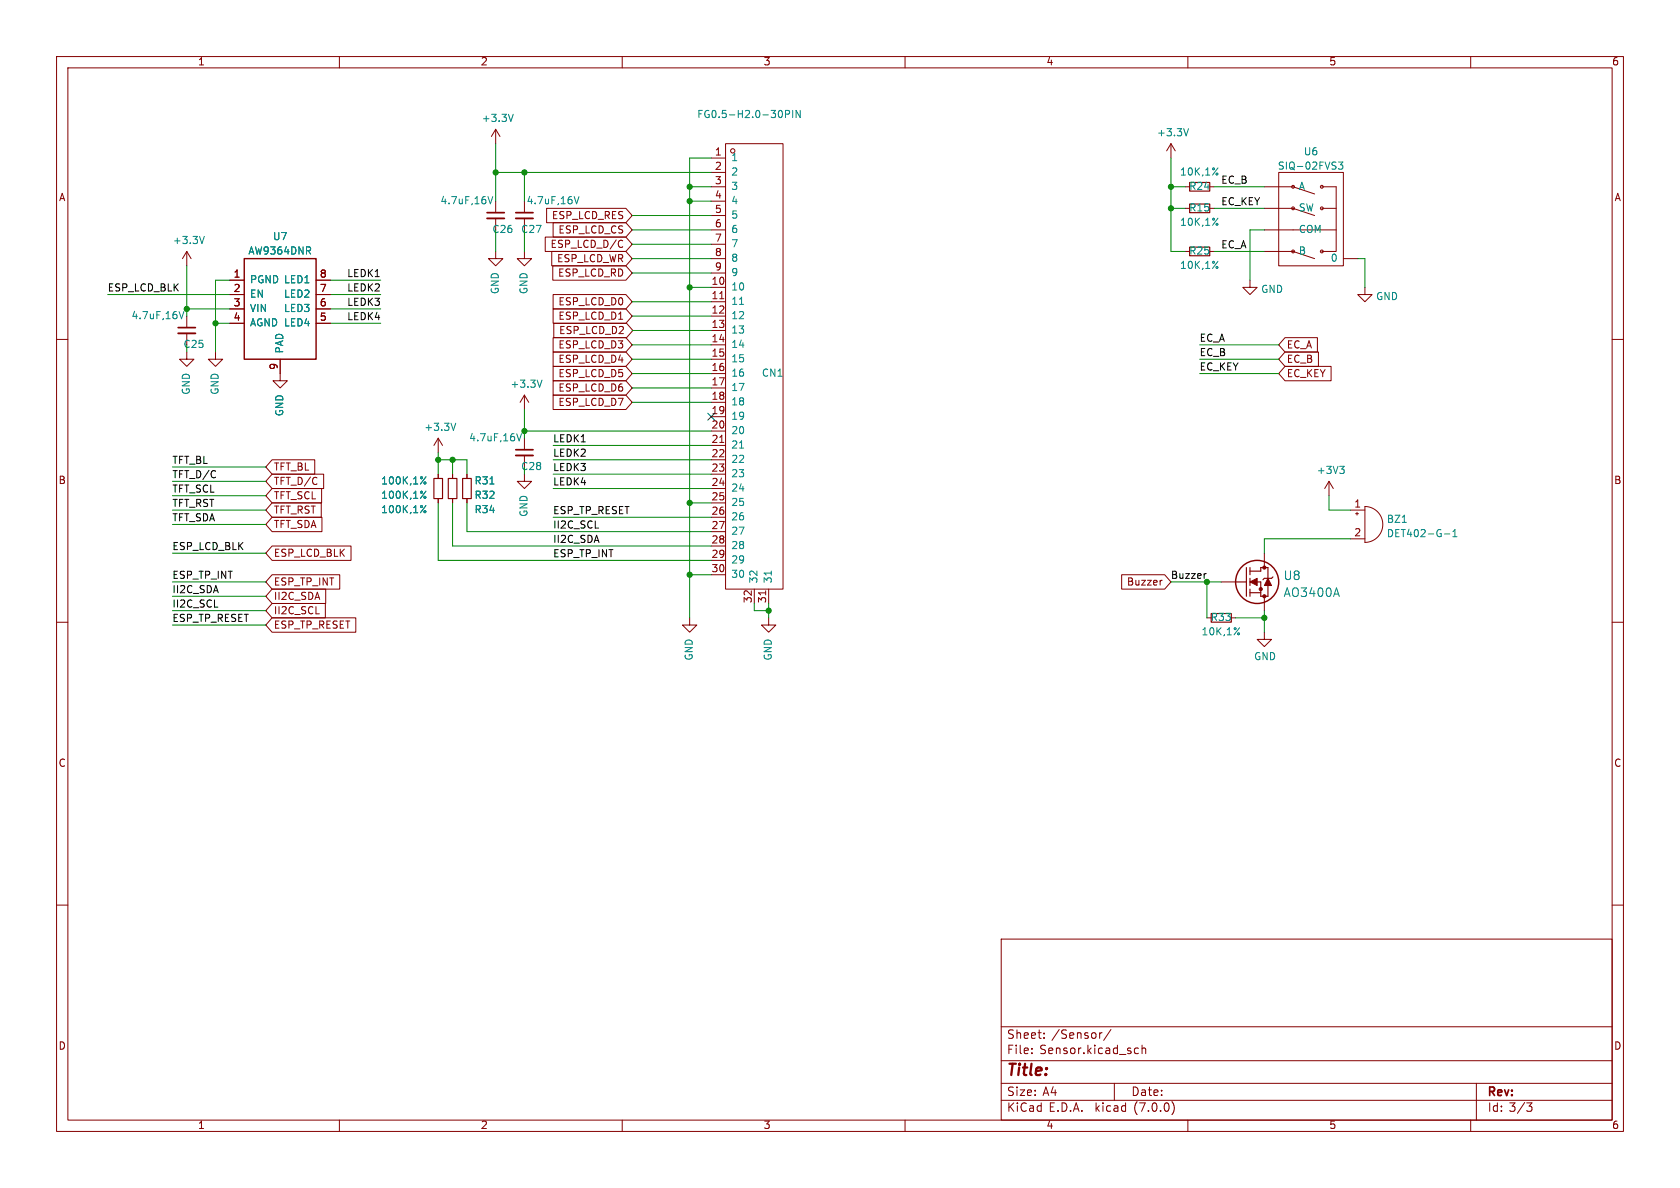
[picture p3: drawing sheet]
<svg xmlns="http://www.w3.org/2000/svg" width="297mm" height="210mm" viewBox="0 0 297 210" stroke-linecap="round" stroke-linejoin="round" font-family="sans-serif">
<g fill="none" stroke="#840000" stroke-width=".18">
<path d="M10 10h277v190h-277zM12 12h273v186h-273zM60 10v2M110 10v2M160 10v2M210 10v2M260 10v2M87.6 22.9v2.5M87.6 35.6v2M87.6 38.6v2M87.6 22.9l-.7 1.2M87.6 22.9l.8 1.2"/>
<path d="M92.7 35.6v2M92.7 38.6v2M96.6 36.8h14l1.2 1.3-1.2 1.3h-14zM97.8 39.4h12.8l1.2 1.2-1.2 1.3h-12.8zM125.7 33h2.6M125.7 27.9h2.6M125.7 30.5h2.6M125.7 35.6h2.6M125.7 38.1h2.6M128.3 25.4h10.1v78.7h-10.1zM207 25.4l-.8 1.3M207 25.4v2.5"/>
<path d="M207 25.4l.8 1.3M209.5 36.8h.8M209.5 33h.8M213.9 36.8h.7M213.9 33h.7M223.5 36.8h5.1l3.8 1.3M223.5 33h5.1l3.8 1.3M226.1 30.5h11.4v16.5h-11.4zM233.7 33h2.5v11.5h-2.5M233.7 36.8h2.5M10 60h2M33 44.5v2.5"/>
<path d="M33 55.9v2M33 58.9v2.1M33 44.5l-.7 1.2M33 44.5l.8 1.2M40.6 49.5h2.6M40.6 52.1h2.6M40.6 54.6h2.6M40.6 57.2h2.6M55.9 49.5h2.5M55.9 52.1h2.5M55.9 54.6h2.5M55.9 57.2h2.5"/>
<path d="M87.6 44.5v1.2h1.3l-1.3 1.3-1.2-1.3h1.2M92.7 44.5v1.2h1.3l-1.3 1.3-1.3-1.3h1.3M96.4 41.9h14.2l1.2 1.3-1.2 1.3h-14.2zM97.5 44.4h13.1l1.2 1.3-1.2 1.3h-13.1zM97.7 47h12.9l1.2 1.3-1.2 1.2h-12.9zM97.8 59.7h12.8l1.2 1.3-1.2 1.2h-12.8zM97.8 52.1h12.8l1.2 1.2-1.2 1.3h-12.8zM97.8 54.6h12.8l1.2 1.3-1.2 1.3h-12.8zM97.9 57.1h12.9l1.1 1.3-1.1 1.3h-12.9zM109.7 42.5l.4 .1M110.1 43.6l-.4 .1M125.7 40.6h2.6"/>
<path d="M125.7 45.7h2.6M125.7 50.8h2.6M125.7 53.3h2.6M125.7 55.9h2.6M125.7 58.4h2.6M125.7 43.2h2.6M125.7 48.3h2.6M127.2 52.8h.8M209.5 44.5h.8M213.9 44.5h.7M221 49.5v1.3h1.2l-1.2 1.3-1.3-1.3h1.3M223.5 44.5h5.1l3.8 1.2"/>
<path d="M223.5 40.6h12.7M227.2 59.7h5.7v2.5h-5.7l-1.1-1.2zM237.5 45.7h2.5M241.3 50.8v1.3h1.3l-1.3 1.2-1.3-1.2h1.3M285 60h2M33 62.2v1.3h1.3l-1.3 1.3-1.3-1.3h1.3M38.1 62.2v1.3h1.3l-1.3 1.3-1.3-1.3h1.3M49.5 63.5v3.8h1.3l-1.3 1.3-1.2-1.3h1.2M77.5 77.5v2.5M77.5 77.5l-.8 1.2M77.5 77.5l.7 1.2M92.7 69.9v2.5"/>
<path d="M92.7 77.5v2M92.7 69.9l-.8 1.2M92.7 69.9l.8 1.2M97.8 62.2h12.8l1.2 1.3-1.2 1.3h-12.8zM97.8 67.3h12.8l1.2 1.3-1.2 1.3h-12.8zM97.8 69.8h12.8l1.2 1.3-1.2 1.3h-12.8zM97.8 64.8h12.8l1.2 1.2-1.2 1.3h-12.8zM125.7 61h2.6M125.7 63.5h2.6M125.7 66h2.6M125.7 68.6h2.6M125.7 71.1h2.6"/>
<path d="M125.7 73.7h2.6M125.7 76.2h2.6M125.7 78.7h2.6M127.2 78.2h.8M227.2 64.8h8.1v2.5h-8.1l-1.1-1.3zM227.2 62.2h5.9v2.6h-5.9l-1.1-1.3zM48.1 91.4h8.8v2.6h-8.8l-1.1-1.3zM48.1 88.9h8.7v2.5h-8.7l-1.1-1.2zM48.1 86.4h8.8v2.5h-8.8l-1.1-1.3zM48.1 81.3h7.5v2.5h-7.5l-1.1-1.2zM48.1 83.8h9.1v2.6h-9.1l-1.1-1.3zM48.1 96.5h14v2.6h-14l-1.1-1.3z"/>
<path d="M77.5 83.8v.8M77.5 88.1v.8M80 83.8v.8M80 88.1v.8M82.5 83.8v.8M82.5 88.1v.8M92.7 83.8v1.3h1.3l-1.3 1.3-1.3-1.3h1.3M92.7 80.5v2.1M125.7 81.3h2.6M125.7 83.8h2.6M125.7 86.4h2.6M125.7 88.9h2.6"/>
<path d="M125.7 91.4h2.6M125.7 94h2.6M125.7 96.5h2.6M125.7 99.1h2.6M223.5 97.8v2.5M234.9 85.1l-.7 1.3M234.9 85.1v2.5M234.9 85.1l.8 1.3M238.8 90.2h2.5M238.8 95.3h2.5M239.6 90.8h.6M239.9 90.6v.5"/>
<path d="M241.3 89.5a3.2 3.2 0 0 1 3.2 3.2 3.2 3.2 0 0 1-3.2 3.2zM10 110h2M48.1 106.7h9.4v2.5h-9.4l-1.1-1.2zM48.1 104.1h9.5v2.6h-9.5l-1.1-1.3zM48.1 101.6h12v2.5h-12l-1.1-1.2zM48.1 109.2h14.8v2.6h-14.8l-1.1-1.3zM121.9 109.2v1.3h1.3l-1.3 1.3-1.3-1.3h1.3M125.7 101.6h2.6M133.3 104.1v2.6M135.4 104.4v.8M135.9 109.2v1.3h1.3l-1.3 1.3-1.3-1.3h1.3M135.9 104.1v2.6"/>
<path d="M198.3 101.6h7.6l1.1 1.3-1.1 1.2h-7.6zM205.5 102.6h-.3M213.4 109.2h.7M215.9 102.9h2.5M217.7 109.2h.7M223.5 111.8v1.2h1.3l-1.3 1.3-1.3-1.3h1.3M223.5 105.4v2.6M285 110h2M10 160h2M285 160h2M177 166h108v32h-108zM60 198v2"/>
<path d="M110 198v2M160 198v2M177 194.5h108M177 191.5h108M177 187.5h108M177 181.5h108M182.4 186.1v.2M182.4 185.3v.2M184.6 183.4v.2M184.6 182.6v.2M194.8 182.6h-.3l-.1 .2M196.4 182l-1.3 1.9"/>
<path d="M197 191.5v3M200.8 185.3h.5M201.3 186.2l-.5 .1M201.9 185.4l.2-.1h.4v1M201.9 184.8v1.5M207.2 194.7a1.72 1.72 0 0 1 0 2.3M210 198v2M260 198v2M261 191.5v6.5M269.9 195h.9l-.5 .5 .5 .2v.5l-.3 .3h-.4"/>
<circle cx="129.5" cy="26.7" r=".38"/>
<circle cx="228.6" cy="33" r=".25"/>
<circle cx="228.6" cy="36.8" r=".25"/>
<circle cx="233.7" cy="33" r=".25"/>
<circle cx="233.7" cy="36.8" r=".25"/>
<circle cx="228.6" cy="44.4" r=".25"/>
<circle cx="233.7" cy="44.4" r=".25"/>
</g>
<path d="M86.1 38.6h3.1M91.2 38.6h3M31.5 58.9h3M91.2 80.5h3" fill="none" stroke="#840000" stroke-width=".33"/>
<path d="M86.1 37.6h3.1M91.2 37.6h3M31.5 57.9h3M91.2 79.5h3" fill="none" stroke="#840000" stroke-width=".3"/>
<g fill="none" stroke="#008484" stroke-width=".18">
<path d="M140.1 19.5v1.3M141.5 19.5v1.3l-.8-1.3v1.3M86.3 34.8l.4 1.2 .4-1.2M90.7 20.2l-.4 1.3M101.5 34.8l.4 1.2 .5-1.2M138.9 20.2l.6-.1 .1-.2-.1-.3-.6-.1v1.3M210.1 22.7l-.4 1.3M215.3 39.5v.3M215.3 30.6v.3M215.3 38.6l-.9 1.2M215.3 29.7l-.9 1.2M236.6 28.6h.8l-.4 .5 .3 .1v.6l-.1 .1-.6-.1"/>
<path d="M31.7 55.1l.4 1.2 .4-1.2M36.1 41.8l-.4 1.3M215.3 47.2v.2M215.3 46.2l-.9 1.3M80.6 74.8l-.5 1.3M91.3 76.7l.5 1.2 .4-1.2M95.8 67.2l-.4 1.3M75 90.3h.1l.2 .2-.2 .1h-.1M75 85.3l.1-.1 .2 .2-.2 .2-.1-.1M75 87.8l.1-.1 .2 .2-.2 .2-.1-.1M75.3 89.4l-1 1.2M75.3 84.3l-1 1.3"/>
<path d="M75.3 86.8l-1 1.3M236.8 82.4h.8l-.4 .5M237.4 82.9l.2 .3v.3l-.2 .2M255.3 94.4h1M256.9 94.9h.7M256.9 94l.3-.4v1.3M219.1 111.9v.3M219.1 111l-.9 1.2"/>
</g>
<g fill="none" stroke="#840000" stroke-width=".2">
<path d="M210.3 36.1h3.6v1.5h-3.6zM210.3 32.3h3.6v1.5h-3.6zM210.3 43.7h3.6v1.5h-3.6zM76.7 84.6h1.5v3.5h-1.5zM79.2 84.6h1.6v3.5h-1.6zM81.8 84.6h1.5v3.5h-1.5zM214.1 108.5h3.6v1.5h-3.6zM218.4 102.9h1.9M220.3 100.3v5.1M221 101h1.9v-.7h1.3v5.1h-1.3v-2.5h-1.9M221 100.3v1.3M221 102.2v1.3"/>
<path d="M221 104.1v1.3M221 104.8h1.9M225 102l-.2 .2h-1.3l-.2 .3"/>
</g>
<g fill="#840000" stroke="#840000" stroke-width=".18">
<path d="M221 102.9l1.2-.7v1.3z"/>
<path d="M224.2 102.2l.6 1.3h-1.3z"/>
<circle cx="222.9" cy="104.1" r=".28"/>
<circle cx="223.5" cy="105.4" r=".28"/>
<circle cx="223.5" cy="100.3" r=".28"/>
</g>
<g fill="none" stroke="#840000" stroke-width=".25">
<path d="M43.2 45.7h12.7v17.8h-12.7z"/>
<circle cx="222.2" cy="102.9" r="3.8"/>
</g>
<path d="M213.1 101.4h.1" fill="none" stroke="#000" stroke-width=".18"/>
<g fill="none" stroke="#008400" stroke-width=".18">
<path d="M87.6 30.5h38.1M87.6 25.4v10.2M92.7 30.5v5.1M111.8 38.1h13.9M121.9 35.6h3.8M121.9 33h3.8M125.7 27.9h-3.8v81.3M207 27.9v16.6h2.5M207 36.8h2.5M207 33h2.5M214.6 36.8h8.9M214.6 33h8.9"/>
<path d="M19 52.1h21.6M33 54.6h7.6M33 47v8.9M38.1 57.2h2.5M40.6 49.5h-2.5v12.7M58.4 57.2h8.9M58.4 54.6h8.9M58.4 49.5h8.9M58.4 52.1h8.9M87.6 40.6v3.9M92.7 40.6v3.9M111.8 43.2h13.9"/>
<path d="M111.8 48.3h13.9M111.8 45.7h13.9M111.8 40.6h13.9M111.8 55.9h13.9M111.8 58.4h13.9M111.8 53.3h13.9M121.9 50.8h3.8M214.6 44.5h8.9M223.5 40.6h-2.5v8.9M240 45.7h1.3v5.1M92.7 72.4v5.1M92.7 76.2h33"/>
<path d="M97.8 78.7h27.9M111.8 63.5h13.9M111.8 66h13.9M111.8 71.1h13.9M111.8 68.6h13.9M111.8 61h13.9M212.1 63.5h14M212.1 66h14M212.1 61h14M30.5 82.6h16.5M30.5 97.8h16.5M30.5 90.2h16.5"/>
<path d="M30.5 92.7h16.5M30.5 87.6h16.5M30.5 85.1h16.5M77.5 81.3h5v2.5M77.5 88.9v10.2h48.2M77.5 80v3.8M80 88.9v7.6h45.7M80 81.3v2.5M82.5 88.9v5.1h43.2M97.8 81.3h27.9M97.8 86.4h27.9M97.8 83.8h27.9"/>
<path d="M97.8 91.4h27.9M121.9 88.9h3.8M234.9 87.6v2.6h3.9M238.8 95.3h-15.3v2.5M30.5 102.9h16.5M30.5 108h16.5M30.5 110.5h16.5M30.5 105.4h16.5M121.9 101.6h3.8M133.3 106.7v1.3h2.6M135.9 106.7v2.5M207 102.9h8.9"/>
<path d="M213.4 102.9v6.3M218.4 109.2h5.1M223.5 108v3.8"/>
</g>
<path d="M125.1 73.1l1.2 1.2M126.3 73.1l-1.2 1.2" fill="none" stroke="#000084" stroke-width=".18"/>
<g fill="#008400" stroke="#008400" stroke-width=".18">
<circle cx="135.9" cy="108" r=".46"/>
<circle cx="121.9" cy="33" r=".46"/>
<circle cx="121.9" cy="35.6" r=".46"/>
<circle cx="121.9" cy="88.9" r=".46"/>
<circle cx="121.9" cy="101.6" r=".46"/>
<circle cx="207" cy="36.8" r=".46"/>
<circle cx="207" cy="33" r=".46"/>
<circle cx="77.5" cy="81.3" r=".46"/>
<circle cx="80" cy="81.3" r=".46"/>
<circle cx="121.9" cy="50.8" r=".46"/>
<circle cx="87.6" cy="30.5" r=".46"/>
<circle cx="92.7" cy="30.5" r=".46"/>
<circle cx="92.7" cy="76.2" r=".46"/>
<circle cx="38.1" cy="57.2" r=".46"/>
<circle cx="33" cy="54.6" r=".46"/>
<circle cx="223.5" cy="109.2" r=".46"/>
<circle cx="213.4" cy="102.9" r=".46"/>
</g>
<text font-size="2.8" fill="#840000" x="178" y="190.8">Title:</text>
<g font-size="2.1" fill="#008484">
<text x="226.9" y="102.8">U8</text>
<text x="226.9" y="105.8">AO3400A</text>
</g>
<g font-size="2.1" fill="#840000">
<text x="178" y="183.9">Sheet:</text>
<text x="185.9" y="183.9">/Sensor/</text>
<text x="178" y="186.6">File:</text>
<text x="183.8" y="186.6">Sensor.kicad_sch</text>
<text x="178" y="196.8">KiCad</text>
<text x="178" y="194">Size:</text>
<text x="184.3" y="194">A4</text>
<text x="185.4" y="196.8">E.D.A.</text>
<text x="193.7" y="196.8">kicad</text>
<text x="200" y="194">Date:</text>
<text x="200.6" y="196.8">(7.0.0)</text>
<text x="263" y="194.2">Rev:</text>
<text x="263" y="196.8">Id: 3/3</text>
</g>
<g font-size="1.8" fill="#840000">
<text x="35" y="11.8">1</text>
<text x="85" y="11.8">2</text>
<text x="135" y="11.8">3</text>
<text x="185" y="11.8">4</text>
<text x="235" y="11.8">5</text>
<text x="285" y="11.8">6</text>
<text x="126.3" y="27.7">1</text>
<text x="10.4" y="35.8">A</text>
<text x="126.3" y="30.2">2</text>
<text x="126.3" y="32.8">3</text>
<text x="126.3" y="35.3">4</text>
<text x="285.4" y="35.8">A</text>
<text x="97.4" y="39">ESP_LCD_RES</text>
<text x="98.6" y="41.6">ESP_LCD_CS</text>
<text x="126.3" y="37.8">5</text>
<text x="126.3" y="40.4">6</text>
<text x="97.2" y="44.1">ESP_LCD_D/C</text>
<text x="98.4" y="46.6">ESP_LCD_WR</text>
<text x="126.3" y="42.9">7</text>
<text x="126.3" y="45.5">8</text>
<text x="41.2" y="49.3">1</text>
<text x="41.2" y="51.8">2</text>
<text x="56.5" y="51.8">7</text>
<text x="56.5" y="49.3">8</text>
<text x="98.5" y="49.2">ESP_LCD_RD</text>
<text x="125.7" y="50.5">10</text>
<text x="125.7" y="53.1">11</text>
<text x="126.3" y="48">9</text>
<text x="41.2" y="54.4">3</text>
<text x="41.2" y="56.9">4</text>
<text x="56.5" y="56.9">5</text>
<text x="56.5" y="54.4">6</text>
<text x="98.6" y="54.3">ESP_LCD_D0</text>
<text x="98.6" y="56.8">ESP_LCD_D1</text>
<text x="98.7" y="59.3">ESP_LCD_D2</text>
<text x="125.7" y="55.6">12</text>
<text x="125.7" y="58.2">13</text>
<text x="49.3" y="65.4" transform="rotate(-90 49.3 65.4)">9</text>
<text x="98.6" y="64.4">ESP_LCD_D4</text>
<text x="98.6" y="61.9">ESP_LCD_D3</text>
<text x="125.7" y="60.7">14</text>
<text x="125.7" y="63.2">15</text>
<text x="125.7" y="65.8">16</text>
<text x="227.5" y="64.4">EC_B</text>
<text x="227.5" y="61.9">EC_A</text>
<text x="98.6" y="69.5">ESP_LCD_D6</text>
<text x="98.6" y="67">ESP_LCD_D5</text>
<text x="125.7" y="68.3">17</text>
<text x="125.7" y="70.9">18</text>
<text x="227.5" y="67">EC_KEY</text>
<text x="98.6" y="72">ESP_LCD_D7</text>
<text x="125.7" y="73.4">19</text>
<text x="125.7" y="75.9">20</text>
<text x="48.4" y="83.5">TFT_BL</text>
<text x="125.7" y="78.5">21</text>
<text x="125.7" y="81">22</text>
<text x="125.7" y="83.6">23</text>
<text x="10.3" y="85.8">B</text>
<text x="48.4" y="88.5">TFT_SCL</text>
<text x="48.4" y="86">TFT_D/C</text>
<text x="125.7" y="86.1">24</text>
<text x="125.7" y="88.6">25</text>
<text x="239.4" y="89.9">1</text>
<text x="285.3" y="85.8">B</text>
<text x="48.4" y="93.6">TFT_SDA</text>
<text x="48.4" y="91.1">TFT_RST</text>
<text x="125.7" y="91.2">26</text>
<text x="125.7" y="93.7">27</text>
<text x="239.4" y="95">2</text>
<text x="48.4" y="98.7">ESP_LCD_BLK</text>
<text x="125.7" y="96.3">28</text>
<text x="125.7" y="98.8">29</text>
<text x="125.7" y="101.3">30</text>
<text x="48.4" y="106.3">II2C_SDA</text>
<text x="48.4" y="103.8">ESP_TP_INT</text>
<text x="133.1" y="106.7" transform="rotate(-90 133.1 106.7)">32</text>
<text x="135.6" y="106.7" transform="rotate(-90 135.6 106.7)">31</text>
<text x="199.1" y="103.8">Buzzer</text>
<text x="48.4" y="108.9">II2C_SCL</text>
<text x="48.4" y="111.4">ESP_TP_RESET</text>
<text x="10.3" y="135.8">C</text>
<text x="285.3" y="135.8">C</text>
<text x="10.3" y="185.8">D</text>
<text x="285.3" y="185.8">D</text>
<text x="35" y="199.8">1</text>
<text x="85" y="199.8">2</text>
<text x="135" y="199.8">3</text>
<text x="185" y="199.8">4</text>
<text x="235" y="199.8">5</text>
<text x="285" y="199.8">6</text>
</g>
<g font-size="1.8" fill="#008484">
<text x="85.1" y="21.8">+3.3V</text>
<text x="123.2" y="21.1">FG0.5-H2.0-30PIN</text>
<text x="129.3" y="28.8">1</text>
<text x="204.5" y="24.4">+3.3V</text>
<text x="230.4" y="27.7">U6</text>
<text x="129.3" y="31.3">2</text>
<text x="129.3" y="33.8">3</text>
<text x="208.5" y="31.3">10K,1%</text>
<text x="210.2" y="33.8">R24</text>
<text x="225.8" y="30.3">SIQ-02FVS3</text>
<text x="229.6" y="33.8">A</text>
<text x="77.8" y="36.4">4.7uF,16V</text>
<text x="87" y="41.5">C26</text>
<text x="92.1" y="41.5">C27</text>
<text x="93" y="36.4">4.7uF,16V</text>
<text x="129.3" y="36.4">4</text>
<text x="129.3" y="38.9">5</text>
<text x="129.3" y="41.5">6</text>
<text x="208.5" y="40.2">10K,1%</text>
<text x="210.2" y="37.7">R15</text>
<text x="229.6" y="41.5">COM</text>
<text x="229.6" y="37.7">SW</text>
<text x="30.5" y="43.4">+3.3V</text>
<text x="43.8" y="45.3">AW9364DNR</text>
<text x="48.2" y="42.7">U7</text>
<text x="129.3" y="44">7</text>
<text x="129.3" y="46.5">8</text>
<text x="208.5" y="47.8">10K,1%</text>
<text x="210.2" y="45.3">R25</text>
<text x="229.6" y="45.3">B</text>
<text x="235.1" y="46.5">0</text>
<text x="44.2" y="50.4">PGND LED1</text>
<text x="44.2" y="52.9">EN</text>
<text x="50.1" y="52.9">LED2</text>
<text x="88.5" y="52.1" transform="rotate(-90 88.5 52.1)">GND</text>
<text x="93.5" y="52.1" transform="rotate(-90 93.5 52.1)">GND</text>
<text x="129.3" y="51.6">10</text>
<text x="129.3" y="49.1">9</text>
<text x="222.9" y="52.1">GND</text>
<text x="243.2" y="53.3">GND</text>
<text x="23.2" y="56.7">4.7uF,16V</text>
<text x="44.2" y="55.4">VIN</text>
<text x="44.2" y="58">AGND LED4</text>
<text x="50.1" y="55.4">LED3</text>
<text x="129.3" y="54.2">11</text>
<text x="129.3" y="56.7">12</text>
<text x="129.3" y="59.2">13</text>
<text x="50.4" y="62.5" transform="rotate(-90 50.4 62.5)">PAD</text>
<text x="129.3" y="61.8">14</text>
<text x="129.3" y="64.3">15</text>
<text x="33.8" y="69.8" transform="rotate(-90 33.8 69.8)">GND</text>
<text x="38.9" y="69.8" transform="rotate(-90 38.9 69.8)">GND</text>
<text x="90.2" y="68.8">+3.3V</text>
<text x="129.3" y="66.9">16</text>
<text x="129.3" y="69.4">17</text>
<text x="129.3" y="71.9">18</text>
<text x="134.6" y="66.9">CN1</text>
<text x="50.4" y="73.7" transform="rotate(-90 50.4 73.7)">GND</text>
<text x="74.9" y="76.4">+3.3V</text>
<text x="129.3" y="74.5">19</text>
<text x="129.3" y="77">20</text>
<text x="82.9" y="78.3">4.7uF,16V</text>
<text x="129.3" y="79.6">21</text>
<text x="129.3" y="82.1">22</text>
<text x="67.3" y="85.9">100K,1%</text>
<text x="67.3" y="88.5">100K,1%</text>
<text x="83.8" y="85.9">R31</text>
<text x="83.8" y="88.5">R32</text>
<text x="129.3" y="84.6">23</text>
<text x="129.3" y="87.2">24</text>
<text x="129.3" y="89.7">25</text>
<text x="232.7" y="84.1">+3V3</text>
<text x="67.3" y="91">100K,1%</text>
<text x="83.8" y="91">R34</text>
<text x="93.5" y="91.4" transform="rotate(-90 93.5 91.4)">GND</text>
<text x="129.3" y="92.3">26</text>
<text x="129.3" y="94.8">27</text>
<text x="245.1" y="92.7">BZ1</text>
<text x="245.1" y="95.2">DET402-G-1</text>
<text x="129.3" y="97.3">28</text>
<text x="129.3" y="99.9">29</text>
<text x="129.3" y="102.4">30</text>
<text x="134.2" y="103.1" transform="rotate(-90 134.2 103.1)">32</text>
<text x="136.7" y="103.1" transform="rotate(-90 136.7 103.1)">31</text>
<text x="212.4" y="112.6">10K,1%</text>
<text x="214" y="110">R33</text>
<text x="122.7" y="116.8" transform="rotate(-90 122.7 116.8)">GND</text>
<text x="136.7" y="116.8" transform="rotate(-90 136.7 116.8)">GND</text>
<text x="221.6" y="117">GND</text>
</g>
<g font-size="1.8">
<text x="215.9" y="32.7">EC_B</text>
<text x="215.9" y="36.5">EC_KEY</text>
<text x="215.9" y="44.1">EC_A</text>
<text x="19" y="51.7">ESP_LCD_BLK</text>
<text x="61.3" y="49.2">LEDK1</text>
<text x="61.3" y="51.7">LEDK2</text>
<text x="61.3" y="54.3">LEDK3</text>
<text x="61.3" y="56.8">LEDK4</text>
<text x="212.1" y="65.7">EC_KEY</text>
<text x="212.1" y="63.2">EC_B</text>
<text x="212.1" y="60.6">EC_A</text>
<text x="30.5" y="82.2">TFT_BL</text>
<text x="97.8" y="80.9">LEDK2</text>
<text x="97.8" y="83.5">LEDK3</text>
<text x="97.8" y="78.4">LEDK1</text>
<text x="30.5" y="89.8">TFT_RST</text>
<text x="30.5" y="87.3">TFT_SCL</text>
<text x="30.5" y="84.7">TFT_D/C</text>
<text x="97.8" y="86">LEDK4</text>
<text x="30.5" y="92.4">TFT_SDA</text>
<text x="97.8" y="93.6">II2C_SCL</text>
<text x="97.8" y="91.1">ESP_TP_RESET</text>
<text x="30.5" y="97.4">ESP_LCD_BLK</text>
<text x="97.8" y="98.7">ESP_TP_INT</text>
<text x="97.8" y="96.2">II2C_SDA</text>
<text x="30.5" y="102.5">ESP_TP_INT</text>
<text x="30.5" y="105.1">II2C_SDA</text>
<text x="30.5" y="107.6">II2C_SCL</text>
<text x="207" y="102.5">Buzzer</text>
<text x="30.5" y="110.1">ESP_TP_RESET</text>
</g>
<g font-size="1.8" fill="#008400">
<text x="32.4" y="61.8">C25</text>
<text x="92.1" y="83.4">C28</text>
</g>
</svg>
